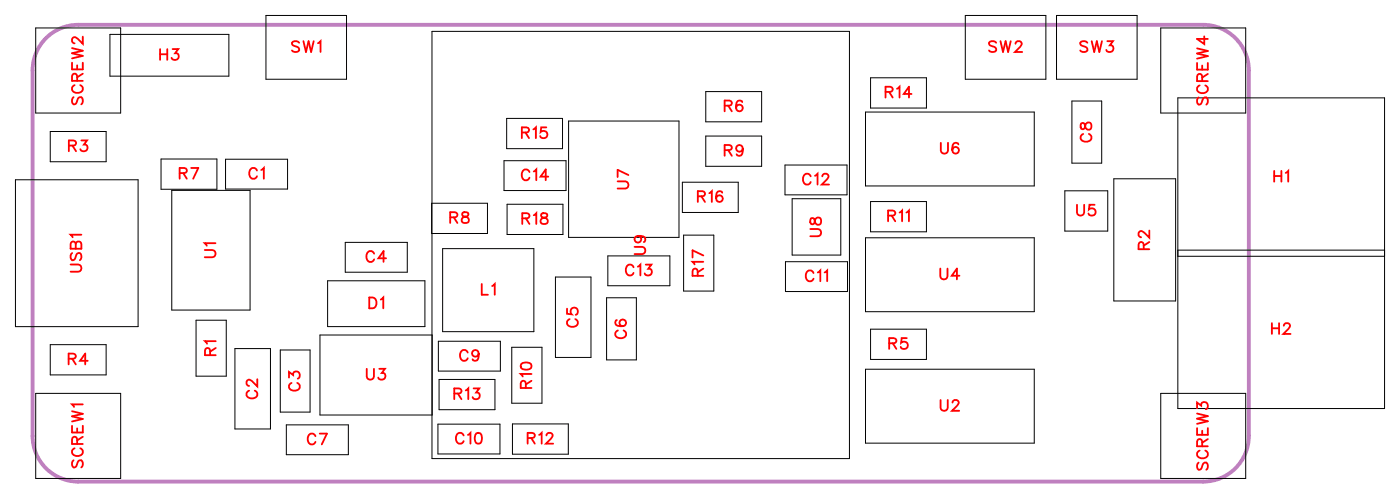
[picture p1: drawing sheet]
<svg xmlns="http://www.w3.org/2000/svg" width="92mm" height="33mm" viewBox="0 0 92 33" stroke-linecap="round" stroke-linejoin="round" font-family="sans-serif">
<path d="M2.8 2.8a3 3 0 0 1 2.3-1.2h74a3 3 0 0 1 3 3v24a3 3 0 0 1-3 3h-74a3 3 0 0 1-3-3v-24l.1-.7 .2-.6z" fill="none" stroke="#bf80bf" stroke-width=".25"/>
<g fill="none" stroke="#000" stroke-width=".07">
<path d="M1 11.8h8.1v9.7h-8.1zM2.3 1.8h5.6v5.6h-5.6zM3.3 8.6h3.7v2h-3.7zM7.2 2.3h7.9v2.7h-7.9zM10.6 10.4h3.7v2h-3.7zM11.3 12.5h5.1v7.9h-5.1zM14.8 10.5h4.1v1.9h-4.1zM17.5 1h5.3v4.2h-5.3zM21.5 18.4h6.4v3.1h-6.4zM22.7 15.9h4.1v2h-4.1zM28.4 13.3h3.7v2h-3.7zM28.4 2.1h27.5v28h-27.5z"/>
<path d="M29.1 16.3h6v5.5h-6zM33.2 10.6h4v1.9h-4zM33.3 7.8h3.7v2h-3.7zM33.4 13.4h3.6v2h-3.6zM36.5 18.2h2.4v5.3h-2.4zM37.4 7.9h7.3v7.7h-7.3zM39.9 19.6h2v4h-2zM40 16.8h4.1v2h-4.1zM44.9 12h3.7v2h-3.7zM45 15.4h2v3.7h-2zM46.4 6h3.7v2h-3.7zM46.4 8.9h3.7v2h-3.7z"/>
<path d="M51.6 10.8h4.1v2h-4.1zM51.7 17.2h4v1.9h-4zM52.1 13.1h3.2v3.7h-3.2zM56.9 7.4h11.1v4.8h-11.1zM56.9 15.6h11.1v4.9h-11.1zM57.3 5.1h3.6v2h-3.6zM57.3 13.2h3.6v2h-3.6zM63.5 1h5.3v4.2h-5.3zM69.5 1h5.3v4.2h-5.3zM70 12.5h2.9v2.7h-2.9zM70.5 6.6h2v4.1h-2zM73.3 11.7h4v8.1h-4z"/>
<path d="M76.3 1.8h5.6v5.6h-5.6zM77.5 16.8h13.6M77.5 6.4h13.6v20.4h-13.6zM77.5 16.4h13.6M2.3 25.8h5.6v5.6h-5.6zM3.3 22.6h3.7v2h-3.7zM12.9 21h2v3.7h-2zM15.5 22.9h2.3v5.3h-2.3zM18.4 23h2v4.1h-2zM18.8 27.9h4.1v2h-4.1zM21 22h7.4v5.3h-7.4zM28.8 27.9h4.1v1.9h-4.1z"/>
<path d="M28.8 22.4h4.1v2h-4.1zM28.9 24.9h3.7v2h-3.7zM33.7 22.8h1.9v3.7h-1.9zM33.7 27.8h3.7v2h-3.7zM56.9 24.2h11.1v4.9h-11.1zM57.3 21.6h3.6v2h-3.6zM76.3 25.8h5.6v5.6h-5.6z"/>
</g>
<g fill="none" stroke="#f00" stroke-width=".12">
<path d="M4.5 9.6l.4-.1 .1-.1-.2-.2h-.3v.7M4.6 17.4h.6l.2 .2-.1 .2h-.7M4.7 4.1v.5h.7v-.5M4.7 3.2l.7 .1-.7 .2 .7 .2-.7 .1M4.7 16.6l-.1 .2 .1 .3 .2-.1 .3-.4h.1l.1 .2-.1 .3M4.8 9.6l.2 .3M4.8 6.4l-.1 .2 .1 .3 .2-.1 .2-.4h.1l.1 .2-.1 .3M4.9 5.6a.26 .26 0 0 0-.2 .3 .26 .26 0 0 0 .3 .2h.2a.26 .26 0 0 0 .2-.2 .26 .26 0 0 0-.1-.3M5 16l-.1-.1h-.2l-.1 .4h.8v-.3l-.2-.1h-.2v.4M5.1 5.3l-.1-.4h-.2l-.1 .4h.7M5.1 4.3v.3M5.4 15.4h-.8l.2 .2"/>
<path d="M5.4 9.2h.3l-.2 .3a.24 .24 0 0 1 .2 .4 .24 .24 0 0 1-.4-.1M5.4 2.4v.5l-.3-.4-.2-.1-.2 .2v.1l.2 .1M5.4 4.8l-.3 .3M10.5 3.2v.7M10.5 3.6h.5M11 3.2v.7M11.4 3.2h.3l-.2 .3a.24 .24 0 0 1 .2 .4 .24 .24 0 0 1-.4-.1M11.8 11.4l.4-.1 .1-.1-.2-.2h-.3v.7M12.1 11.4l.2 .3M12.6 11h.4l-.3 .7M13.5 16.4h.5l.2 .2-.1 .3h-.6M14.2 16h-.7l.1 .1"/>
<path d="M16.9 11.2a.26 .26 0 0 0-.3-.2 .26 .26 0 0 0-.2 .3v.2a.26 .26 0 0 0 .2 .2 .26 .26 0 0 0 .3-.1M17.2 11.2l.2-.2v.7M19.7 2.8l-.2-.1-.3 .1 .1 .2 .4 .2v.1l-.2 .1-.3-.1M20 2.7l.1 .7 .2-.7 .2 .7 .1-.7M20.9 2.8l.2-.1v.7M24.3 19.5h.2a.38 .38 0 0 1 .3 .4 .38 .38 0 0 1-.3 .3h-.2zM24.6 16.7a.26 .26 0 0 0-.3-.2 .26 .26 0 0 0-.2 .3v.1a.26 .26 0 0 0 .2 .3 .26 .26 0 0 0 .3-.2M25 19.7l.2-.2v.7M25.4 17h-.5l.3-.5v.7M29.6 14.3l.4-.1 .1-.1-.2-.2h-.3v.7M29.8 14.3l.3 .3M30.4 14v.2l.3 .1 .1 .1a.24 .24 0 0 1-.2 .3 .24 .24 0 0 1-.2-.3l.4-.3v-.1z"/>
<path d="M31.7 18.7v.7h.4M32.4 18.8l.1-.1v.7M34.3 8.7h.4l.1-.2-.2-.1h-.3v.7M34.4 14.3h.4v-.2l-.1-.1h-.3v.7M34.6 8.7l.2 .4M34.6 14.3l.2 .4M34.8 11.3a.26 .26 0 0 0-.3-.2 .26 .26 0 0 0-.2 .3v.2a.26 .26 0 0 0 .2 .2 .26 .26 0 0 0 .3-.1M35.1 8.5l.1-.1v.7M35.1 11.3l.2-.2v.7M35.1 14.1l.2-.1v.7M35.6 14v.2l.3 .1 .1 .2a.24 .24 0 0 1-.2 .2 .24 .24 0 0 1-.2-.2l.4-.3v-.2zM35.9 8.4h-.3v.3a.25 .25 0 0 1 .3 0 .25 .25 0 0 1 0 .3 .25 .25 0 0 1-.4-.1"/>
<path d="M36.1 11.6h-.5l.3-.5v.7M40.6 11.9h.5l.2 .2-.1 .3h-.6M41.3 11.5l-.7-.3v.4M41.7 17.6a.26 .26 0 0 0-.3-.2 .26 .26 0 0 0-.2 .3v.1a.26 .26 0 0 0 .2 .3 .26 .26 0 0 0 .3-.2M41.7 16.2h.5l.2 .2-.1 .3h-.6M42 17.5l.1-.1v.7M42 15.5a.22 .22 0 0 1 .2 .3 .22 .22 0 0 1-.4 .1 .22 .22 0 0 1 0-.4h.2a.34 .34 0 0 1 .4 .3l-.1 .1M42.5 17.4h.3l-.2 .3a.24 .24 0 0 1 .2 .3 .24 .24 0 0 1-.4 0M45.9 18.1v-.4l-.2-.1-.1 .2v.3h.7M45.9 12.9h.4l.1-.2-.2-.1h-.3v.7M46.1 12.9l.3 .4M46.3 17.2h-.7l.1 .2"/>
<path d="M46.3 17.6l-.4 .3M46.3 16.8l-.7-.4v.5M46.7 12.7l.1-.1v.7M47.5 12.7v-.1a.35 .35 0 0 0-.4 .2 .35 .35 0 0 0 .2 .5 .22 .22 0 0 0 .2-.2 .22 .22 0 0 0-.2-.3 .22 .22 0 0 0-.2 .2M47.7 6.9h.4v-.2l-.1-.1h-.3v.7M47.7 9.9l.4-.1v-.1l-.1-.2h-.3v.7M47.9 6.9l.2 .4M47.9 9.9l.2 .3M48.8 6.7v-.1a.35 .35 0 0 0-.4 .3 .35 .35 0 0 0 .2 .4 .22 .22 0 0 0 .3-.2 .22 .22 0 0 0-.2-.2 .22 .22 0 0 0-.3 .2M48.9 9.8a.22 .22 0 0 1-.3 .2 .22 .22 0 0 1-.1-.4 .22 .22 0 0 1 .3 0l.1 .2a.34 .34 0 0 1-.3 .4l-.1-.1M53.3 15h.5l.2 .2-.1 .3h-.6M53.3 11.6a.26 .26 0 0 0-.3-.2 .26 .26 0 0 0-.2 .3v.2a.26 .26 0 0 0 .2 .2 .26 .26 0 0 0 .3-.1"/>
<path d="M53.3 14.4v.3h.2l.3-.4a.24 .24 0 0 1 .2 .2 .24 .24 0 0 1-.2 .3l-.2-.1-.1-.3zM53.5 17.9a.26 .26 0 0 0-.3-.1 .26 .26 0 0 0-.2 .2v.2a.26 .26 0 0 0 .2 .3 .26 .26 0 0 0 .3-.2M53.6 11.5l.2-.1v.7M53.8 17.9l.2-.1v.7M54.1 11.6l.1-.2h.2l.1 .1-.1 .3-.3 .3h.4M54.2 17.9l.2-.1v.7M58.2 6h.4l.1-.2-.2-.1h-.3v.7M58.4 14.2l.4-.1 .1-.1-.2-.2h-.3v.7M58.5 6l.2 .4M58.7 14.2l.2 .3M59 5.8l.2-.1v.7M59.2 14l.1-.2v.7"/>
<path d="M59.6 14l.2-.2v.7M60 6.2h-.6l.4-.5v.7M61.8 17.6v.5l.3 .2 .2-.1v-.6M61.9 9.4v.5l.2 .2 .2-.1 .1-.6M63 9.5v-.1a.35 .35 0 0 0-.4 .3 .35 .35 0 0 0 .2 .4 .22 .22 0 0 0 .3-.2 .22 .22 0 0 0-.2-.2 .22 .22 0 0 0-.3 .2M63.1 18.1h-.5l.3-.5v.7M65.5 2.8l-.1-.1-.3 .1v.2l.4 .2v.1l-.1 .1-.3-.1M65.8 2.7l.2 .7 .1-.7 .2 .7 .2-.7M66.8 2.9l.1-.2h.2l.1 .1-.1 .3-.3 .3h.4M70.8 13.4v.6l.2 .2 .3-.1v-.7M71.1 8.1v.3l.1 .1 .4-.5a.24 .24 0 0 1 .2 .3 .24 .24 0 0 1-.2 .2l-.2-.1-.1-.3zM71.2 8.8a.26 .26 0 0 0-.1 .3 .26 .26 0 0 0 .3 .2h.1a.26 .26 0 0 0 .3-.2 .26 .26 0 0 0-.2-.3"/>
<path d="M71.5 2.8l-.1-.1-.3 .1v.2l.4 .1v.2l-.1 .1-.3-.1M71.8 2.7l.2 .7 .1-.7 .2 .7 .2-.7M72 13.4h-.3l-.1 .4a.25 .25 0 0 1 .4-.1 .25 .25 0 0 1 0 .4 .25 .25 0 0 1-.4-.1M72.8 2.7h.4l-.2 .3a.24 .24 0 0 1 .2 .4 .24 .24 0 0 1-.4-.1M75.2 16.4v-.4l-.2-.1-.1 .2v.3h.7M75.6 15.1v.5l-.3-.3-.3-.1-.1 .1v.1l.2 .2M75.6 15.9l-.4 .2M78.7 4.1v.5h.7v-.5M78.7 3.2l.7 .1-.7 .2 .7 .2-.7 .2M78.8 6.4l-.1 .2 .1 .3 .2-.1 .2-.4h.1l.1 .2-.1 .3M78.9 5.6a.26 .26 0 0 0-.2 .3 .26 .26 0 0 0 .3 .2h.2a.26 .26 0 0 0 .2-.2 .26 .26 0 0 0-.1-.3M79.1 5.3l-.1-.4h-.2l-.1 .4h.7"/>
<path d="M79.1 4.3v.3M79.2 2.4v.5l-.5-.3h.7M79.4 4.9l-.3 .2M83.8 11.2v.7M83.8 11.6h.5M84.3 11.2v.7M84.6 11.4l.1-.2v.7M4.5 23.6l.4-.1 .1-.1-.2-.2h-.3v.7M4.7 28v.4h.7v-.4M4.7 27l.7 .2-.7 .1 .7 .2-.7 .2M4.7 23.6l.3 .3M4.8 30.2l-.1 .2 .1 .3 .2-.1 .2-.4h.1l.1 .2-.1 .3"/>
<path d="M4.9 29.4a.26 .26 0 0 0-.2 .3 .26 .26 0 0 0 .3 .2h.2a.26 .26 0 0 0 .2-.2 .26 .26 0 0 0-.1-.3M5.1 29.2l-.1-.4-.2-.1-.1 .5h.7M5.1 28.1v.3M5.4 26.6h-.7l.2 .1M5.4 28.7l-.3 .2M5.8 23.7h-.5l.3-.5v.7M13.8 23.3v-.4h-.2l-.1 .1v.3h.7M14.2 22.4h-.7l.1 .2M14.2 22.9l-.4 .2M16.4 25.7a.26 .26 0 0 0-.2 .3 .26 .26 0 0 0 .3 .2h.2a.26 .26 0 0 0 .2-.2 .26 .26 0 0 0-.1-.3M16.9 24.9v.5l-.3-.4-.3-.1-.1 .2v.1l.2 .1M19 24.8v-.4l.3 .2a.24 .24 0 0 1 .4-.1 .24 .24 0 0 1-.1 .4"/>
<path d="M19.2 25.1a.26 .26 0 0 0-.2 .3 .26 .26 0 0 0 .3 .3h.1a.26 .26 0 0 0 .3-.3 .26 .26 0 0 0-.1-.3M20.7 28.6a.26 .26 0 0 0-.2-.1 .26 .26 0 0 0-.3 .2v.2a.26 .26 0 0 0 .3 .3 .26 .26 0 0 0 .2-.2M21 28.5h.5l-.3 .7M24.1 24.2v.5l.2 .2 .3-.1v-.6M24.9 24.2h.4l-.2 .3a.24 .24 0 0 1 .2 .4 .24 .24 0 0 1-.4-.1M29.9 25.8h.4l.1-.2-.2-.1h-.3v.7M30.1 25.8l.3 .4M30.5 28.6a.26 .26 0 0 0-.3-.2 .26 .26 0 0 0-.2 .3v.2a.26 .26 0 0 0 .2 .2 .26 .26 0 0 0 .3-.1M30.6 25.6l.2-.1v.7M30.8 23.2a.26 .26 0 0 0-.3-.2 .26 .26 0 0 0-.2 .3v.1a.26 .26 0 0 0 .2 .3 .26 .26 0 0 0 .3-.2M30.8 28.6l.1-.2v.7M31.2 25.5h.3l-.2 .3a.24 .24 0 0 1 .2 .4 .24 .24 0 0 1-.4-.1"/>
<path d="M31.3 28.5l.1-.1a.37 .37 0 0 1 .3 .4 .37 .37 0 0 1-.3 .3 .45 .45 0 0 1-.1-.6zM31.5 23.2a.22 .22 0 0 1-.3 .2 .22 .22 0 0 1-.1-.3 .22 .22 0 0 1 .4 0v.1a.34 .34 0 0 1-.3 .5l-.1-.1M34.3 23.9l.3-.1a.3 .3 0 0 1 .4 .3 .38 .38 0 0 1-.4 .2 .38 .38 0 0 1-.4-.3zM34.6 25.5v-.4l-.2-.1-.2 .2v.3h.8M34.7 28.8l.4-.1 .1-.1-.2-.2h-.3v.7M34.9 28.8l.3 .3M35 24.6h-.8l.2 .1M35 25l-.4 .2M35.5 28.6l.1-.2v.7M35.9 28.6l.2-.2h.1l.1 .2-.1 .2-.3 .3h.5M37.3 20.3v.3h.3a.25 .25 0 0 1 0-.3 .25 .25 0 0 1 .4 0 .25 .25 0 0 1-.1 .4M37.5 21a.26 .26 0 0 0-.2 .3 .26 .26 0 0 0 .3 .2h.1a.26 .26 0 0 0 .3-.2 .26 .26 0 0 0-.2-.3"/>
<path d="M40.6 21l-.1 .1a.35 .35 0 0 0 .3 .4 .35 .35 0 0 0 .4-.3 .22 .22 0 0 0-.2-.2 .22 .22 0 0 0-.3 .2 .22 .22 0 0 0 .2 .2M40.6 21.7a.26 .26 0 0 0-.1 .3 .26 .26 0 0 0 .2 .2h.2a.26 .26 0 0 0 .3-.2 .26 .26 0 0 0-.2-.3M58.5 22.5h.4l.1-.2-.2-.1h-.3v.7M58.7 22.5l.3 .4M59.6 22.2h-.3v.3a.25 .25 0 0 1 .4 0 .25 .25 0 0 1-.1 .4 .25 .25 0 0 1-.4-.1M61.9 26.3v.5l.2 .2 .2-.1v-.6M62.7 26.4l.1-.1h.1l.2 .1-.1 .2-.4 .4h.5M78.7 26.8v-.4l.3 .2a.24 .24 0 0 1 .4-.1 .24 .24 0 0 1-.1 .4M78.7 28.1v.5h.7v-.5M78.7 27.2l.7 .1-.7 .2 .7 .2-.7 .1M78.8 30.4l-.1 .2 .1 .3 .2-.1 .2-.4h.1l.1 .2-.1 .3M78.9 29.6a.26 .26 0 0 0-.2 .3 .26 .26 0 0 0 .3 .2h.2a.26 .26 0 0 0 .2-.2 .26 .26 0 0 0-.1-.3"/>
<path d="M79.1 29.3l-.1-.4h-.2l-.1 .4h.7M79.1 28.3v.3M79.4 28.8l-.3 .3M83.7 21.2v.7M83.7 21.6h.4M84.1 21.2v.7M84.4 21.4l.2-.2h.1l.2 .2-.1 .2-.4 .3h.5"/>
</g>
<g font-size="1.2" fill="#fff">
<text x="10.5" y="4.2">H3</text>
<text x="19.1" y="3.7">SW1</text>
<text x="65" y="3.7">SW2</text>
<text x="71" y="3.7">SW3</text>
<text x="4.5" y="10.2">R3</text>
<text x="5.7" y="6.9" transform="rotate(-90 5.7 6.9)">SCREW2</text>
<text x="34.3" y="9.4">R15</text>
<text x="47.6" y="7.6">R6</text>
<text x="47.6" y="10.5">R9</text>
<text x="58.2" y="6.7">R14</text>
<text x="61.8" y="10.4">U6</text>
<text x="72.1" y="9.4" transform="rotate(-90 72.1 9.4)">C8</text>
<text x="79.7" y="6.9" transform="rotate(-90 79.7 6.9)">SCREW4</text>
<text x="5.6" y="17.9" transform="rotate(-90 5.6 17.9)">USB1</text>
<text x="11.8" y="12">R7</text>
<text x="14.5" y="17" transform="rotate(-90 14.5 17)">U1</text>
<text x="16.3" y="12">C1</text>
<text x="24" y="17.5">C4</text>
<text x="29.6" y="14.9">R8</text>
<text x="34.3" y="12.1">C14</text>
<text x="34.3" y="15">R18</text>
<text x="41.6" y="12.4" transform="rotate(-90 41.6 12.4)">U7</text>
<text x="42.7" y="16.7" transform="rotate(-90 42.7 16.7)">U9</text>
<text x="45.8" y="13.6">R16</text>
<text x="52.8" y="12.4">C12</text>
<text x="54.3" y="15.6" transform="rotate(-90 54.3 15.6)">U8</text>
<text x="58.4" y="14.8">R11</text>
<text x="70.8" y="14.5">U5</text>
<text x="75.9" y="16.4" transform="rotate(-90 75.9 16.4)">R2</text>
<text x="83.7" y="12.2">H1</text>
<text x="14.5" y="23.4" transform="rotate(-90 14.5 23.4)">R1</text>
<text x="24.2" y="20.5">D1</text>
<text x="30.2" y="24">C9</text>
<text x="31.6" y="19.7">L1</text>
<text x="38.3" y="21.5" transform="rotate(-90 38.3 21.5)">C5</text>
<text x="41.1" y="18.4">C13</text>
<text x="41.5" y="22.3" transform="rotate(-90 41.5 22.3)">C6</text>
<text x="46.6" y="18.2" transform="rotate(-90 46.6 18.2)">R17</text>
<text x="52.9" y="18.8">C11</text>
<text x="58.4" y="23.2">R5</text>
<text x="61.8" y="18.6">U4</text>
<text x="83.6" y="22.2">H2</text>
<text x="4.5" y="24.2">R4</text>
<text x="17.2" y="26.2" transform="rotate(-90 17.2 26.2)">C2</text>
<text x="20" y="25.7" transform="rotate(-90 20 25.7)">C3</text>
<text x="20.2" y="29.5">C7</text>
<text x="24.1" y="25.2">U3</text>
<text x="29.8" y="26.5">R13</text>
<text x="29.9" y="29.4">C10</text>
<text x="34.6" y="29.4">R12</text>
<text x="35.3" y="25.5" transform="rotate(-90 35.3 25.5)">R10</text>
<text x="61.8" y="27.3">U2</text>
<text x="5.7" y="30.8" transform="rotate(-90 5.7 30.8)">SCREW1</text>
<text x="79.7" y="30.9" transform="rotate(-90 79.7 30.9)">SCREW3</text>
</g>
</svg>
